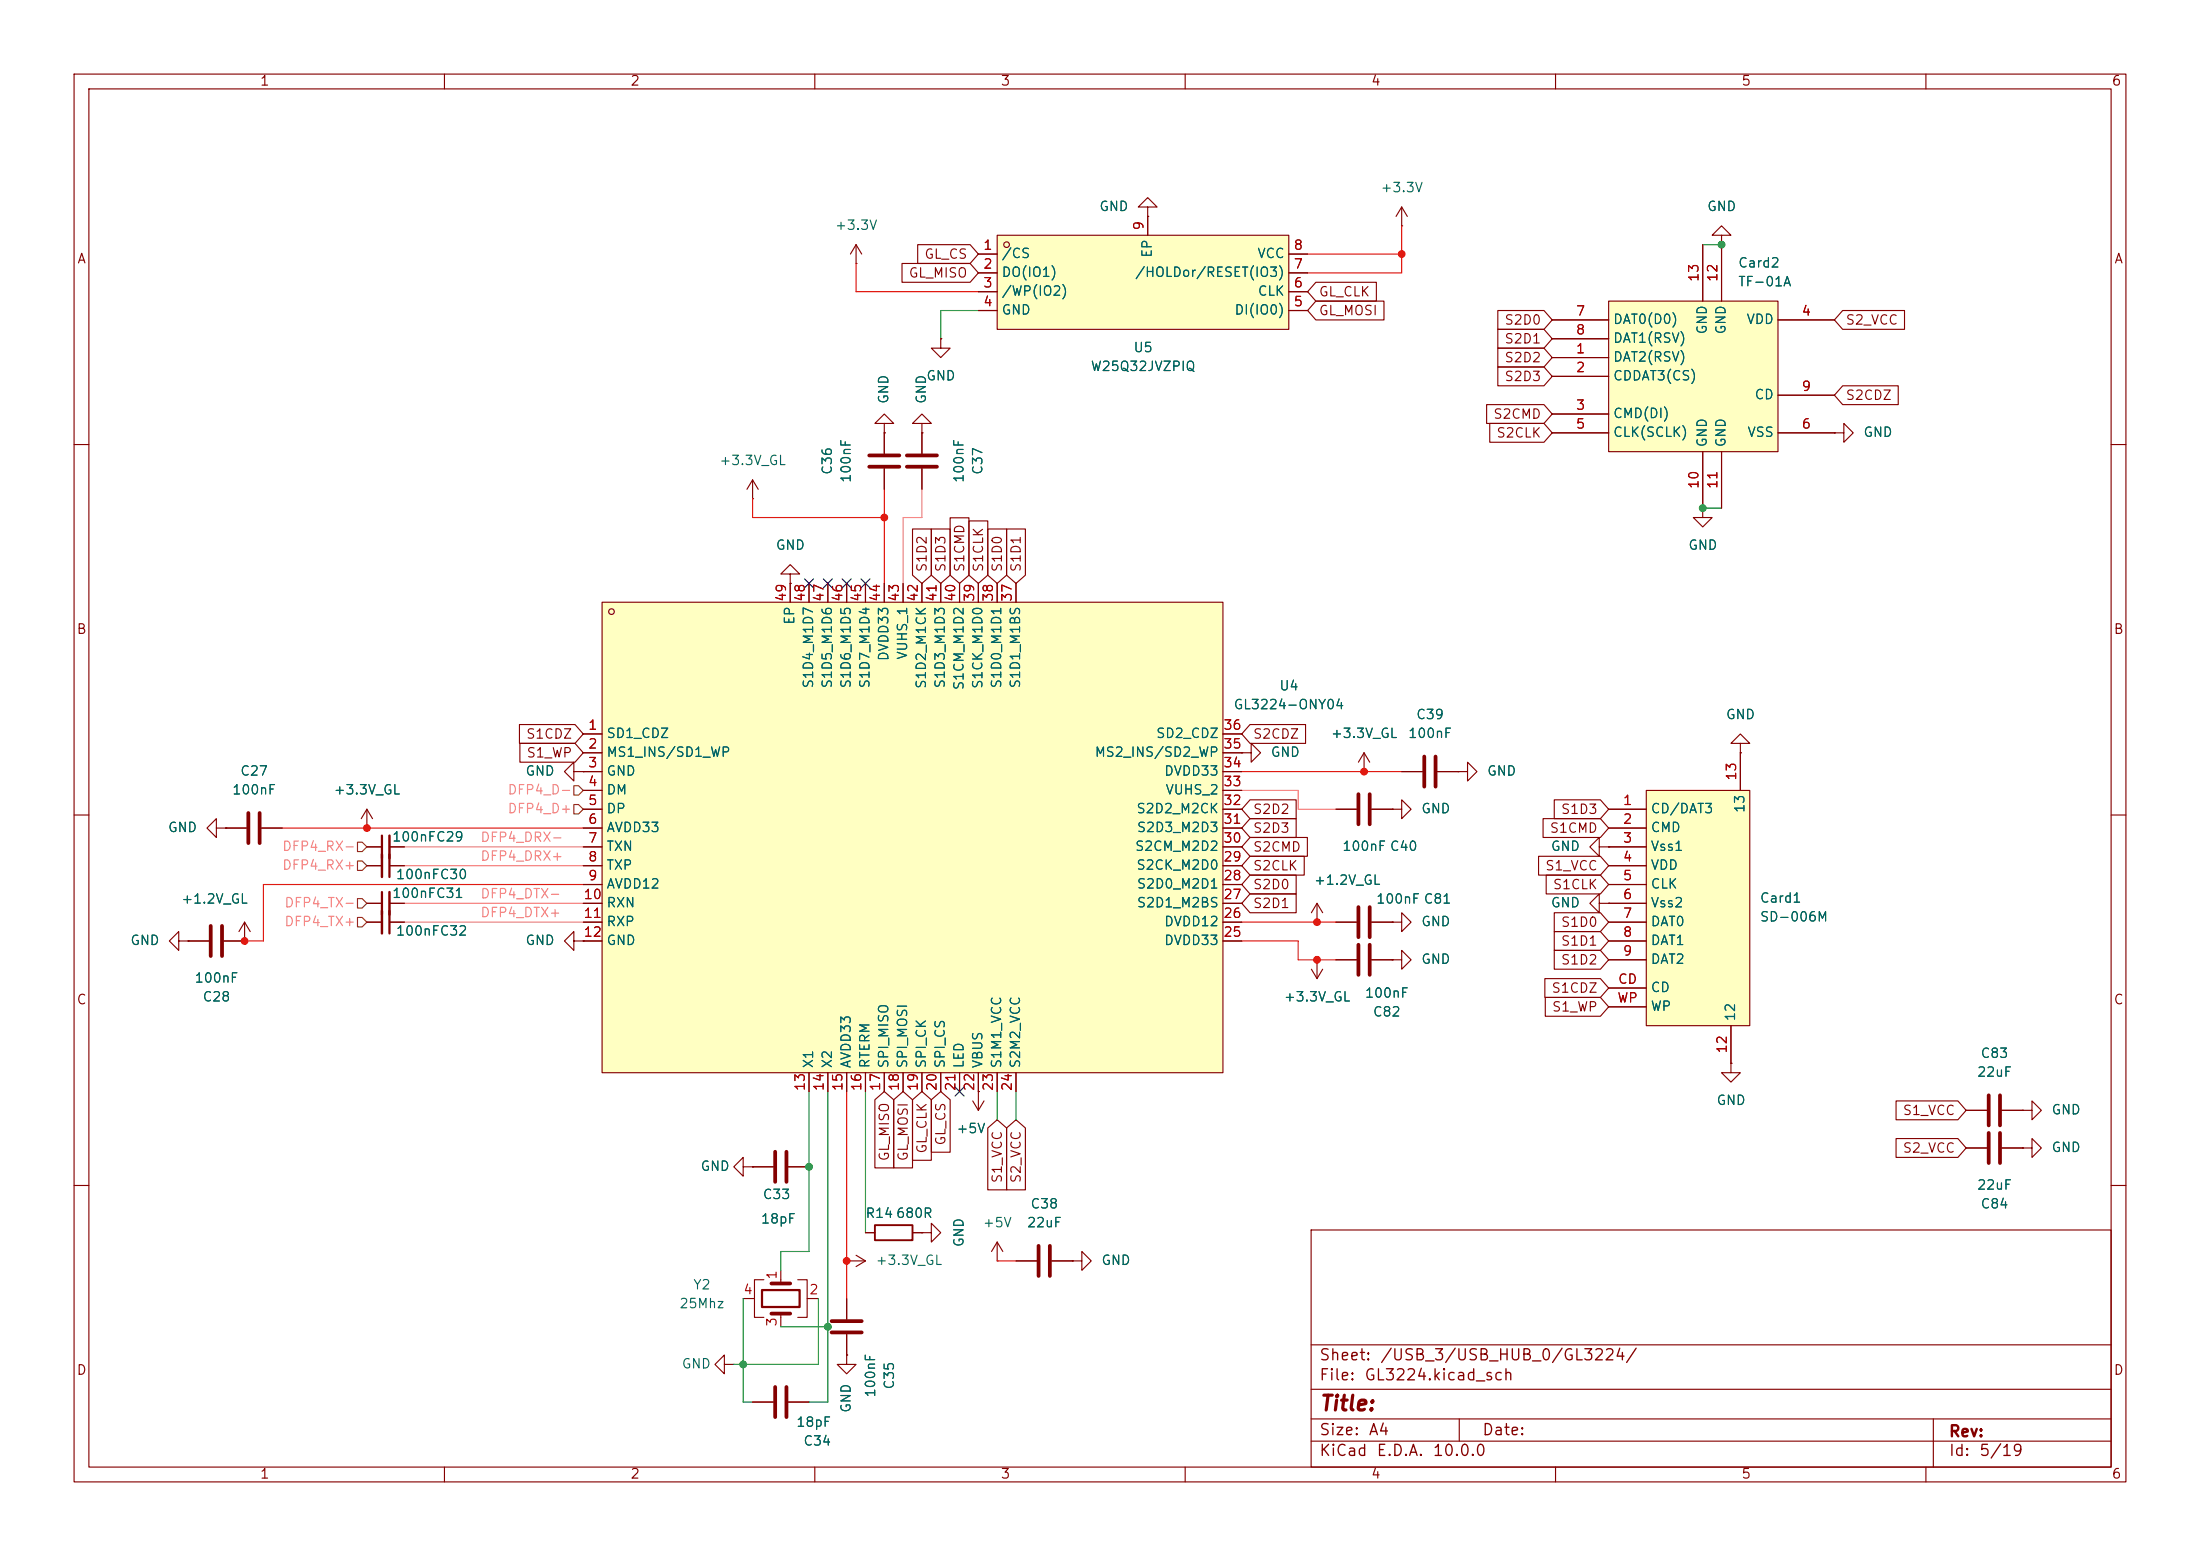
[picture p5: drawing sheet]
<svg xmlns="http://www.w3.org/2000/svg" width="297mm" height="210mm" viewBox="0 0 297 210" stroke-linecap="round" stroke-linejoin="round" font-family="sans-serif">
<g fill="none" stroke="#840000" stroke-width=".15">
<path d="M10 10h277v190h-277zM12 12h273v186h-273zM60 10v2M110 10v2M160 10v2M210 10v2M260 10v2M10 60h2M106.7 77.5h1.2l-1.2-1.3-1.3 1.3h1.3v1.2M106.7 78.7h.1M285 60h2M10 110h2"/>
<path d="M184.1 104.1h.1M184.1 101.6l-.7 1.3M184.1 101.6l.8 1.3M184.1 101.6v2.5M189.2 104.1h2.8M194.1 104.1h2.7M196.8 104.1h1.3v-1.2l1.3 1.2-1.3 1.3v-1.3M196.8 104.1h.1M285 110h2M33 127h.1M33 124.5l-.7 1.2M33 124.5l.8 1.2"/>
<path d="M33 124.5v2.5M10 160h2M114.3 170.2h.1M114.3 170.2h2.5M115.6 169.4l1.2 .8M116.8 166.4h1.3M116.8 170.2l-1.2 .7M123.2 166.4h1.3M124.5 166.4h1.2v-1.3l1.3 1.3-1.3 1.2v-1.2M124.5 166.4h.1M177 166h108v32h-108zM285 160h2"/>
<path d="M60 198v2M110 198v2M160 198v2M177 194.5h108M177 191.5h108M177 187.5h108M177 181.5h108M197 191.5v3M210 198v2M260 198v2M261 191.5v6.5"/>
</g>
<path d="M192.3 102.1v4.1M193.8 102.1v4.1" fill="none" stroke="#840000" stroke-width=".51"/>
<path d="M118.1 165.4h5.1v2h-5.1z" fill="none" stroke="#840000" stroke-width=".25"/>
<path d="M81.3 81.3h83.8v63.5h-83.8z" fill="#ffffc2"/>
<g fill="none" stroke="#840000" stroke-width=".15">
<path d="M124.5 58.4v2.8M106.7 78.7v2.6M109.2 78.7v2.6M111.8 78.7v2.6M114.3 78.7v2.6M116.8 78.7v2.6M119.4 78.7v2.6M121.9 78.7v2.6M124.5 63.2v2.8M124.5 78.7v2.6M127 78.7v2.6M129.5 78.7v2.6"/>
<path d="M132.1 78.7v2.6M134.6 78.7v2.6M137.2 78.7v2.6M78.7 99.1h2.6M81.3 81.3h83.8v63.5h-83.8zM165.1 99.1h2.5M29.2 111.8v-1.3l-1.3 1.3 1.3 1.2v-1.2h1.3M30.5 111.8h.1M30.5 111.8h2.8M35.3 111.8h2.8M78.7 101.6h2.6M78.7 104.1h2.6"/>
<path d="M78.7 106.7h2.6M78.7 109.2h2.6M78.7 111.8h2.6M78.7 114.3h2.6M78.7 116.8h2.6M78.7 119.4h2.6M165.1 101.6h2.5M165.1 104.1h2.5M165.1 106.7h2.5M165.1 109.2h2.5M165.1 111.8h2.5M165.1 114.3h2.5"/>
<path d="M165.1 116.8h2.5M165.1 119.4h2.5M215.9 114.3v-1.3l-1.3 1.3 1.3 1.3v-1.3h1.3M217.2 114.3h.1M78.7 121.9h2.6M78.7 124.5h2.6M78.7 127h2.6M165.1 121.9h2.5M165.1 124.5h2.5M165.1 127h2.5M177.8 124.5h.1M177.8 121.9l.8 1.3"/>
<path d="M177.8 121.9l-.8 1.3M177.8 121.9v2.6M109.2 144.8v2.5M111.8 144.8v2.5M114.3 144.8v2.5M116.8 144.8v2.5M119.4 144.8v2.5M121.9 144.8v2.5M124.5 144.8v2.5M127 144.8v2.5M129.5 144.8v2.5M131.3 148.6l.8 1.3"/>
<path d="M132.1 147.3h.1M132.1 144.8v5.1M132.8 148.6l-.7 1.3M134.6 144.8v2.5M137.2 144.8v2.5"/>
<circle cx="82.6" cy="82.6" r=".38"/>
</g>
<path d="M122.4 61.5h4.1M122.4 63h4.1M33.5 109.7v4.1M35.1 109.7v4.1" fill="none" stroke="#840000" stroke-width=".51"/>
<path d="M134.6 31.8h39.4v12.7h-39.4z" fill="#ffffc2"/>
<g fill="none" stroke="#840000" stroke-width=".15">
<path d="M132.1 34.3h2.5M132.1 36.8h2.5M132.1 39.4h2.5M134.6 31.8h39.4v12.7h-39.4zM154.9 27.9h-1.2l1.2-1.2 1.3 1.2h-1.3v1.3M154.9 29.2h.1M154.9 29.2v2.6M174 34.3h2.5M174 36.8h2.5M174 39.4h2.5M132.1 41.9h2.5M174 41.9h2.5"/>
<path d="M177 130.8l.8 1.3M177.8 129.5h.1M177.8 129.5v2.6M178.6 130.8l-.8 1.3M215.9 121.9v-1.2l-1.3 1.2 1.3 1.3v-1.3h1.3M217.2 121.9h.1"/>
<circle cx="135.9" cy="33" r=".38"/>
</g>
<path d="M222.2 106.7h14v31.7h-14z" fill="#ffffc2"/>
<g fill="none" stroke="#840000" stroke-width=".15">
<path d="M115.6 35.6h.1M115.6 33l-.8 1.3M115.6 33l.7 1.3M115.6 33v2.6M189.2 30.5h.1M189.2 27.9l-.7 1.3M189.2 27.9l.8 1.3M189.2 27.9v2.6M232.4 31.8h1.3l-1.3-1.3-1.3 1.3h1.3v1.2M232.4 33h.1M119.4 57.2h1.2l-1.2-1.3-1.3 1.3h1.3v1.2M119.4 58.4h.1"/>
<path d="M119.4 58.4v2.8M124.5 57.2h1.2l-1.2-1.3-1.3 1.3h1.3v1.2M124.5 58.4h.1M127 45.7v1.3h-1.3l1.3 1.3 1.3-1.3h-1.3M127 45.7h.1M247.6 58.4h1.3v-1.2l1.3 1.2-1.3 1.3v-1.3M247.6 58.4h.1M101.6 67.3h.1M101.6 64.8l-.8 1.2M101.6 64.8l.8 1.2M101.6 64.8v2.5M119.4 63.2v2.8"/>
<path d="M229.9 68.6v1.3h1.2l-1.2 1.2-1.3-1.2h1.3M229.9 68.6h.1M49.5 111.8h.1M49.5 114.3h2.1M49.5 116.8h2.1M49.5 109.2l-.7 1.3M49.5 109.2l.8 1.3M49.5 109.2v2.6M52.6 114.3h2M52.6 116.8h2M77.5 104.1v-1.2l-1.3 1.2 1.3 1.3v-1.3h1.2M78.7 104.1h.1"/>
<path d="M167.6 101.6h1.3v-1.3l1.3 1.3-1.3 1.3v-1.3M167.6 101.6h.1M180.3 109.2h2.8M185.2 109.2h2.8M188 109.2h1.2v-1.2l1.3 1.2-1.3 1.3v-1.3M188 109.2h.1M217.2 109.2h5M217.2 111.8h5M217.2 114.3h5M217.2 116.8h5M217.2 119.4h5M222.2 106.7h14v31.7h-14z"/>
<path d="M234.9 100.3h1.3l-1.3-1.2-1.2 1.2h1.2v1.3M234.9 101.6h.1M234.9 101.6v5.1M24.1 127v-1.3l-1.2 1.3 1.2 1.3v-1.3h1.3M25.4 127h.1M25.4 127h2.8M30.2 127h2.8M49.5 121.9h2.1M49.5 124.5h2.1M52.6 121.9h2M52.6 124.5h2M77.5 127v-1.3l-1.3 1.3 1.3 1.3v-1.3h1.2"/>
<path d="M78.7 127h.1M180.3 124.5h2.8M180.3 129.5h2.8M185.2 124.5h2.8M185.2 129.5h2.8M188 129.5h1.2v-1.2l1.3 1.2-1.3 1.3v-1.3M188 129.5h.1M188 124.5h1.2v-1.3l1.3 1.3-1.3 1.2v-1.2M188 124.5h.1M217.2 121.9h5M217.2 124.5h5M217.2 127h5"/>
<path d="M217.2 129.5h5M217.2 133.4h5M217.2 135.9h5M233.7 138.4v5.1M100.3 157.5v-1.3l-1.2 1.3 1.2 1.3v-1.3h1.3M101.6 157.5h.1M101.6 157.5h2.8M106.4 157.5h2.8M233.7 143.5v1.3h1.2l-1.2 1.3-1.3-1.3h1.3M233.7 143.5h.1M265.4 149.9h2.8M265.4 154.9h2.8"/>
<path d="M270.3 149.9h2.7M270.3 154.9h2.7M273 149.9h1.3v-1.3l1.3 1.3-1.3 1.2v-1.2M273 149.9h.1M273 154.9h1.3v-1.2l1.3 1.2-1.3 1.3v-1.3M273 154.9h.1M100.3 175.3h1.6M103.1 172.7h-1.2v5.1h1.2M105.4 171.5v1.7M105.4 177.3v1.8M107.7 172.7h1.3v5.1h-1.3M109 175.3h1.5"/>
<path d="M114.3 175.3v2.8M134.6 170.2h.1M134.6 167.6l-.7 1.3M134.6 167.6l.8 1.3M134.6 167.6v2.6M137.2 170.2h2.8M142 170.2h2.8M144.8 170.2h1.2v-1.3l1.3 1.3-1.3 1.3v-1.3M144.8 170.2h.1M97.8 184.2v-1.3l-1.3 1.3 1.3 1.2v-1.2h1.3M99.1 184.2h.1M101.6 189.2h2.8"/>
<path d="M106.4 189.2h2.8M114.3 182.9v1.3h1.3l-1.3 1.2-1.3-1.2h1.3M114.3 182.9h.1M114.3 180.1v2.8"/>
</g>
<g fill="none" stroke="#840000" stroke-width=".51">
<path d="M117.3 63h4.1M117.3 61.5h4.1M183.4 107.2v4.1M184.9 107.2v4.1M28.4 125v4M30 125v4M183.4 122.4v4.1M183.4 127.5v4.1M184.9 122.4v4.1M184.9 127.5v4.1M104.6 155.4v4.1M106.2 155.4v4.1"/>
<path d="M268.5 147.8v4.1M268.5 152.9v4.1M270 147.8v4.1M270 152.9v4.1M104.1 173.2h2.6M104.1 177.3h2.6M112.3 178.3h4M112.3 179.8h4M140.2 168.1v4.1M141.7 168.1v4.1M104.6 187.2v4.1M106.2 187.2v4.1"/>
</g>
<path d="M51.6 112.8v3M52.6 115.3v3.1M51.6 120.4v3M52.6 122.9v3.1M102.9 174.1h5v2.3h-5z" fill="none" stroke="#840000" stroke-width=".3"/>
<path d="M51.6 115.3v3.1M52.6 112.8v3M51.6 122.9v3.1M52.6 120.4v3" fill="none" stroke="#840000" stroke-width=".33"/>
<path d="M217.2 40.6h22.8v20.4h-22.8z" fill="#ffffc2"/>
<g fill="none" stroke="#840000" stroke-width=".15">
<path d="M121.8 35.6h9.2l1.1 1.2-1.1 1.3h-9.2zM123.9 33h7.1l1.1 1.3-1.1 1.3h-7.1zM132.1 34.3h2.5M132.1 36.8h2.5M132.1 39.4h2.5M154.9 29.2h.1M154.9 29.2v2.6M174 34.3h2.5M174 36.8h2.5M174 39.4h2.5M177.6 38.1h8.2v2.5h-8.2l-1.1-1.2zM229.9 33v7.6"/>
<path d="M232.4 33h.1M232.4 33v7.6M119.4 58.4h.1M119.4 58.4v2.8M124.5 58.4h.1M124.5 58.4v2.8M127 45.7h.1M132.1 41.9h2.5M174 41.9h2.5M177.6 40.6h9.2v2.6h-9.2l-1.1-1.3zM200.7 54.6h7.7l1.1 1.3-1.1 1.3h-7.7zM201.1 57.1h7.3l1.1 1.3-1.1 1.3h-7.3z"/>
<path d="M202.2 44.4h6.2l1.1 1.3-1.1 1.3h-6.2zM202.2 47h6.2l1.1 1.3-1.1 1.2h-6.2zM202.2 41.9h6.2l1.1 1.3-1.1 1.3h-6.2zM202.2 49.5h6.2l1.1 1.3-1.1 1.3h-6.2zM209.5 48.3h7.7M209.5 50.8h7.7M209.5 55.9h7.7M209.5 43.2h7.7M209.5 58.4h7.7M209.5 45.7h7.7M217.2 40.6h22.8v20.4h-22.8zM240 43.2h7.6"/>
<path d="M240 58.4h7.6M240 53.3h7.6M247.6 58.4h.1M248.8 52.1h7.5v2.5h-7.5l-1.2-1.3zM248.8 41.9h8.3v2.6h-8.3l-1.2-1.3zM106.7 78.7h.1M106.7 78.7v2.6M109.2 78.7v2.6M111.8 78.7v2.6M114.3 78.7v2.6M116.8 78.7v2.6M119.4 63.2v2.8"/>
<path d="M119.4 78.7v2.6M121.9 78.7v2.6M123.2 71.4h2.5v6.2l-1.2 1.1-1.3-1.1zM124.5 63.2v2.8M124.5 78.7v2.6M125.7 71.4h2.6v6.2l-1.3 1.1-1.3-1.1zM127 78.7v2.6M128.3 69.9h2.5v7.7l-1.3 1.1-1.2-1.1zM129.5 78.7v2.6M130.8 70.3h2.6v7.3l-1.3 1.1-1.3-1.1zM132.1 78.7v2.6M133.3 71.4h2.6v6.2l-1.3 1.1-1.3-1.1z"/>
<path d="M134.6 78.7v2.6M135.9 71.4h2.5v6.2l-1.2 1.1-1.3-1.1zM137.2 78.7v2.6M229.9 68.6h.1M229.9 61v7.6M232.4 61v7.6M70.1 97.8h7.5l1.1 1.3-1.1 1.2h-7.5zM78.7 99.1h2.6M165.1 99.1h2.5M168.8 97.8h7.5v2.5h-7.5l-1.2-1.2zM30.5 111.8h.1M30.5 111.8h2.8"/>
<path d="M35.3 111.8h2.8M49.5 111.8h.1M49.5 114.3h2.1M49.5 116.8h2.1M52.6 114.3h2M52.6 116.8h2M70.2 100.3h7.4l1.1 1.3-1.1 1.3h-7.4zM78.7 104.1h.1M78.7 111.8h2.6M78.7 114.3h2.6M78.7 116.8h2.6M78.7 104.1h2.6"/>
<path d="M78.7 101.6h2.6M78.7 106.7h2.6M78.7 109.2h2.6M78.7 119.4h2.6M165.1 111.8h2.5M165.1 114.3h2.5M165.1 116.8h2.5M165.1 104.1h2.5M165.1 101.6h2.5M165.1 106.7h2.5M165.1 109.2h2.5M165.1 119.4h2.5"/>
<path d="M167.6 101.6h.1M168.8 107.9h6.2v2.6h-6.2l-1.2-1.3zM168.8 113h7.7v2.6h-7.7l-1.2-1.3zM168.8 118.1h6.2v2.6h-6.2l-1.2-1.3zM168.8 115.6h7.3v2.5h-7.3l-1.2-1.3zM168.8 110.5h6.2v2.5h-6.2l-1.2-1.2zM180.3 109.2h2.8M184.1 104.1h.1M185.2 109.2h2.8M188 109.2h.1M189.2 104.1h2.8M194.1 104.1h2.7"/>
<path d="M196.8 104.1h.1M207.7 115.6h8.4l1.1 1.2-1.1 1.3h-8.4zM208.3 110.5h7.8l1.1 1.3-1.1 1.2h-7.8zM208.7 118.1h7.4l1.1 1.3-1.1 1.3h-7.4zM209.8 107.9h6.3l1.1 1.3-1.1 1.3h-6.3zM217.2 114.3h.1M217.2 111.8h5M217.2 114.3h5M217.2 116.8h5M217.2 109.2h5M217.2 119.4h5M234.9 101.6h.1"/>
<path d="M234.9 101.6v5.1M25.4 127h.1M25.4 127h2.8M30.2 127h2.8M33 127h.1M49.5 121.9h2.1M49.5 124.5h2.1M52.6 121.9h2M52.6 124.5h2M78.7 127h.1M78.7 127h2.6M78.7 121.9h2.6"/>
<path d="M78.7 124.5h2.6M165.1 127h2.5M165.1 121.9h2.5M165.1 124.5h2.5M168.8 120.6h6.2v2.6h-6.2l-1.2-1.3zM177.8 124.5h.1M177.8 129.5h.1M180.3 124.5h2.8M180.3 129.5h2.8M185.2 124.5h2.8M185.2 129.5h2.8M188 129.5h.1"/>
<path d="M188 124.5h.1M208.6 132.1h7.5l1.1 1.3-1.1 1.2h-7.5zM208.6 134.6h7.5l1.1 1.3-1.1 1.3h-7.5zM209.8 128.3h6.3l1.1 1.2-1.1 1.3h-6.3zM209.8 123.2h6.3l1.1 1.3-1.1 1.2h-6.3zM209.8 125.7h6.3l1.1 1.3-1.1 1.3h-6.3zM217.2 121.9h.1M217.2 127h5M217.2 121.9h5M217.2 124.5h5M217.2 129.5h5M217.2 133.4h5"/>
<path d="M217.2 135.9h5M233.7 138.4v5.1M101.6 157.5h.1M101.6 157.5h2.8M106.4 157.5h2.8M109.2 144.8v2.5M111.8 144.8v2.5M114.3 144.8v2.5M116.8 144.8v2.5M118.1 148.4l1.3-1.1 1.3 1.1v9.2h-2.6zM119.4 144.8v2.5M120.6 148.4l1.3-1.1 1.3 1.1v9.2h-2.6z"/>
<path d="M121.9 144.8v2.5M123.2 148.4l1.3-1.1 1.2 1.1v8.2h-2.5zM124.5 144.8v2.5M125.7 148.4l1.3-1.1 1.3 1.1v7.1h-2.6zM127 144.8v2.5M129.5 144.8v2.5M132.1 147.3h.1M132.1 144.8v2.5M133.3 152.2l1.3-1.1 1.3 1.1v8.4h-2.6zM134.6 144.8v2.5M135.9 152.2l1.3-1.1 1.2 1.1v8.4h-2.5zM137.2 144.8v2.5"/>
<path d="M233.7 143.5h.1M256 148.6h8.3l1.1 1.3-1.1 1.2h-8.3zM256 153.7h8.3l1.1 1.2-1.1 1.3h-8.3zM265.4 149.9h2.8M265.4 154.9h2.8M270.3 149.9h2.7M270.3 154.9h2.7M273 149.9h.1M273 154.9h.1M114.3 175.3v2.8M116.8 166.4h1.3M123.2 166.4h1.3"/>
<path d="M124.5 166.4h.1M137.2 170.2h2.8M142 170.2h2.8M144.8 170.2h.1M101.6 189.2h2.8M106.4 189.2h2.8M114.3 182.9h.1M114.3 180.1v2.8"/>
</g>
<path d="M48.3 113.7h.6l.6 .6-.6 .6h-.6zM48.3 116.2h.6l.6 .6-.6 .7h-.6zM77.5 106h.6l.6 .7-.6 .6h-.6zM77.5 108.6h.6l.6 .6-.6 .7h-.6zM48.3 123.8h.6l.6 .7-.6 .6h-.6zM48.3 121.3h.6l.6 .6-.6 .7h-.6z" fill="none" stroke="#725600" stroke-width=".15"/>
<path d="M115.6 35.6v3.8h16.5M176.5 34.3h12.7M189.2 30.5v6.3h-12.7M101.6 67.3v2.6h17.8M119.4 66v12.7M38.1 111.8h40.6M78.7 119.4h-43.1v7.6h-2.6M167.6 104.1h21.6M167.6 124.5h12.7M167.6 127h7.7v2.5h5M114.3 147.3v28M134.6 170.2h2.6" fill="none" stroke="#ff0f00" stroke-width=".15"/>
<path d="M124.5 66v3.9h-2.6v8.8M54.6 114.3h24.1M54.6 116.8h24.1M167.6 106.7h7.7v2.5h5M54.6 121.9h24.1M54.6 124.5h24.1" fill="none" stroke="#ff7879" stroke-width=".15"/>
<path d="M229.9 33h2.5M132.1 41.9h-5.1v3.8M229.9 68.6h2.5M109.2 147.3v21.6h-3.8v2.6M111.8 147.3v41.9h-2.6M116.8 147.3v19.1M134.6 147.3v3.8M137.2 147.3v3.8M100.3 175.3v13.9h1.3M105.4 179.1h6.4M110.5 175.3v8.9h-11.4" fill="none" stroke="#009600" stroke-width=".15"/>
<path d="M108.6 78.1l1.2 1.2M109.8 78.1l-1.2 1.2M111.2 78.1l1.2 1.2M112.4 78.1l-1.2 1.2M113.7 78.1l1.2 1.2M114.9 78.1l-1.2 1.2M116.2 78.1l1.2 1.2M117.4 78.1l-1.2 1.2M128.9 146.7l1.2 1.2M130.1 146.7l-1.2 1.2" fill="none" stroke="#000084" stroke-width=".15"/>
<g fill="#ff0f00" stroke="#ff0f00" stroke-width=".14">
<circle cx="119.4" cy="69.9" r=".46"/>
<circle cx="114.3" cy="170.2" r=".46"/>
<circle cx="49.5" cy="111.8" r=".46"/>
<circle cx="33" cy="127" r=".46"/>
<circle cx="189.2" cy="34.3" r=".46"/>
<circle cx="184.1" cy="104.1" r=".46"/>
<circle cx="177.8" cy="124.5" r=".46"/>
<circle cx="177.8" cy="129.5" r=".46"/>
</g>
<g fill="#009600" stroke="#009600" stroke-width=".14">
<circle cx="111.8" cy="179.1" r=".46"/>
<circle cx="100.3" cy="184.2" r=".46"/>
<circle cx="109.2" cy="157.5" r=".46"/>
<circle cx="229.9" cy="68.6" r=".46"/>
<circle cx="232.4" cy="33" r=".46"/>
</g>
<text font-size="2" fill="#840000" x="178" y="190.9">Title:</text>
<g font-size="1.5" fill="#840000">
<text x="178" y="184">Sheet:</text>
<text x="186.2" y="184">/USB_3/USB_HUB_0/GL3224/</text>
<text x="178" y="186.7">File:</text>
<text x="184.1" y="186.7">GL3224.kicad_sch</text>
<text x="178" y="196.9">KiCad</text>
<text x="178" y="194.1">Size:</text>
<text x="184.7" y="194.1">A4</text>
<text x="185.7" y="196.9">E.D.A.</text>
<text x="193.3" y="196.9">10.0.0</text>
<text x="200" y="194.1">Date:</text>
<text x="263" y="194.3">Rev:</text>
<text x="263" y="196.9">Id:</text>
<text x="267.1" y="196.9">5/19</text>
</g>
<g font-size="1.3" fill="#840000">
<text x="35" y="11.9">1</text>
<text x="85" y="11.9">2</text>
<text x="135" y="11.9">3</text>
<text x="185" y="11.9">4</text>
<text x="235" y="11.9">5</text>
<text x="285" y="11.9">6</text>
<text x="10.3" y="35.9">A</text>
<text x="124.7" y="35.2">GL_CS</text>
<text x="285.3" y="35.9">A</text>
<text x="122.6" y="37.8">GL_MISO</text>
<text x="178" y="40.3">GL_CLK</text>
<text x="178" y="42.9">GL_MOSI</text>
<text x="203" y="46.7">S2D1</text>
<text x="203" y="44.1">S2D0</text>
<text x="249.1" y="44.1">S2_VCC</text>
<text x="203" y="49.2">S2D2</text>
<text x="203" y="51.8">S2D3</text>
<text x="201.5" y="56.8">S2CMD</text>
<text x="201.9" y="59.4">S2CLK</text>
<text x="249.1" y="54.3">S2CDZ</text>
<text x="125.4" y="77.3" transform="rotate(-90 125.4 77.3)">S1D2</text>
<text x="128" y="77.3" transform="rotate(-90 128 77.3)">S1D3</text>
<text x="130.5" y="77.3" transform="rotate(-90 130.5 77.3)">S1CMD</text>
<text x="133" y="77.3" transform="rotate(-90 133 77.3)">S1CLK</text>
<text x="135.6" y="77.3" transform="rotate(-90 135.6 77.3)">S1D0</text>
<text x="138.1" y="77.3" transform="rotate(-90 138.1 77.3)">S1D1</text>
<text x="10.3" y="85.9">B</text>
<text x="285.3" y="85.9">B</text>
<text x="70.9" y="100">S1CDZ</text>
<text x="169.1" y="100">S2CDZ</text>
<text x="71" y="102.6">S1_WP</text>
<text x="169.1" y="110.2">S2D2</text>
<text x="169.1" y="112.7">S2D3</text>
<text x="209.1" y="112.7">S1CMD</text>
<text x="210.6" y="110.2">S1D3</text>
<text x="169.1" y="115.3">S2CMD</text>
<text x="169.1" y="117.8">S2CLK</text>
<text x="208.5" y="117.8">S1_VCC</text>
<text x="169.1" y="122.9">S2D1</text>
<text x="169.1" y="120.3">S2D0</text>
<text x="209.6" y="120.3">S1CLK</text>
<text x="210.6" y="125.4">S1D0</text>
<text x="210.6" y="130.5">S1D2</text>
<text x="210.6" y="128">S1D1</text>
<text x="10.3" y="135.9">C</text>
<text x="209.4" y="134.3">S1CDZ</text>
<text x="209.4" y="136.8">S1_WP</text>
<text x="285.3" y="135.9">C</text>
<text x="125.4" y="155.8" transform="rotate(-90 125.4 155.8)">GL_CLK</text>
<text x="128" y="154.7" transform="rotate(-90 128 154.7)">GL_CS</text>
<text x="256.8" y="150.8">S1_VCC</text>
<text x="256.8" y="155.9">S2_VCC</text>
<text x="120.3" y="156.8" transform="rotate(-90 120.3 156.8)">GL_MISO</text>
<text x="122.9" y="156.8" transform="rotate(-90 122.9 156.8)">GL_MOSI</text>
<text x="135.6" y="159.8" transform="rotate(-90 135.6 159.8)">S1_VCC</text>
<text x="138.1" y="159.8" transform="rotate(-90 138.1 159.8)">S2_VCC</text>
<text x="10.3" y="185.9">D</text>
<text x="285.3" y="185.9">D</text>
<text x="35" y="199.9">1</text>
<text x="85" y="199.9">2</text>
<text x="135" y="199.9">3</text>
<text x="185" y="199.9">4</text>
<text x="235" y="199.9">5</text>
<text x="285" y="199.9">6</text>
</g>
<g font-size="1.3" fill="#006464">
<text x="148.3" y="28.8">GND</text>
<text x="186.3" y="26.3">+3.3V</text>
<text x="230.4" y="28.8">GND</text>
<text x="112.6" y="31.3">+3.3V</text>
<text x="135.1" y="35.2">/CS</text>
<text x="155.8" y="34.9" transform="rotate(-90 155.8 34.9)">EP</text>
<text x="169.7" y="35.2">VCC</text>
<text x="135.1" y="37.7">DO(IO1)</text>
<text x="135.1" y="40.2">/WP(IO2)</text>
<text x="153.1" y="37.7">/HOLDor/RESET(IO3)</text>
<text x="169.7" y="40.2">CLK</text>
<text x="234.6" y="36.4">Card2</text>
<text x="234.6" y="39">TF-01A</text>
<text x="135.1" y="42.8">GND</text>
<text x="152.9" y="47.9">U5</text>
<text x="166.6" y="42.8">DI(IO0)</text>
<text x="217.7" y="44">DAT0(D0)</text>
<text x="217.7" y="46.6">DAT1(RSV)</text>
<text x="230.7" y="45.2" transform="rotate(-90 230.7 45.2)">GND</text>
<text x="233.3" y="45.2" transform="rotate(-90 233.3 45.2)">GND</text>
<text x="235.7" y="44">VDD</text>
<text x="125" y="51.7">GND</text>
<text x="147.2" y="50.4">W25Q32JVZPIQ</text>
<text x="217.7" y="49.1">DAT2(RSV)</text>
<text x="217.7" y="51.7">CDDAT3(CS)</text>
<text x="120.2" y="54.6" transform="rotate(-90 120.2 54.6)">GND</text>
<text x="125.3" y="54.6" transform="rotate(-90 125.3 54.6)">GND</text>
<text x="217.7" y="56.7">CMD(DI)</text>
<text x="217.7" y="59.3">CLK(SCLK)</text>
<text x="235.8" y="59.3">VSS</text>
<text x="236.8" y="54.2">CD</text>
<text x="251.5" y="59.3">GND</text>
<text x="97" y="63.1">+3.3V_GL</text>
<text x="112.6" y="64.2" transform="rotate(-90 112.6 64.2)">C36</text>
<text x="115.2" y="65.3" transform="rotate(-90 115.2 65.3)">100nF</text>
<text x="130.4" y="65.3" transform="rotate(-90 130.4 65.3)">100nF</text>
<text x="132.9" y="64.2" transform="rotate(-90 132.9 64.2)">C37</text>
<text x="230.7" y="60.5" transform="rotate(-90 230.7 60.5)">GND</text>
<text x="233.3" y="60.5" transform="rotate(-90 233.3 60.5)">GND</text>
<text x="104.6" y="74.5">GND</text>
<text x="227.8" y="74.5">GND</text>
<text x="107.5" y="84.4" transform="rotate(-90 107.5 84.4)">EP</text>
<text x="120.2" y="89.3" transform="rotate(-90 120.2 89.3)">DVDD33</text>
<text x="122.8" y="89.1" transform="rotate(-90 122.8 89.1)">VUHS_1</text>
<text x="110.1" y="93" transform="rotate(-90 110.1 93)">S1D4_M1D7</text>
<text x="112.6" y="93" transform="rotate(-90 112.6 93)">S1D5_M1D6</text>
<text x="115.2" y="93" transform="rotate(-90 115.2 93)">S1D6_M1D5</text>
<text x="117.7" y="93" transform="rotate(-90 117.7 93)">S1D7_M1D4</text>
<text x="125.3" y="93.1" transform="rotate(-90 125.3 93.1)">S1D2_M1CK</text>
<text x="127.9" y="93" transform="rotate(-90 127.9 93)">S1D3_M1D3</text>
<text x="130.4" y="93.2" transform="rotate(-90 130.4 93.2)">S1CM_M1D2</text>
<text x="132.9" y="93.1" transform="rotate(-90 132.9 93.1)">S1CK_M1D0</text>
<text x="135.5" y="93" transform="rotate(-90 135.5 93)">S1D0_M1D1</text>
<text x="138" y="93" transform="rotate(-90 138 93)">S1D1_M1BS</text>
<text x="172.6" y="93.5">U4</text>
<text x="81.8" y="99.9">SD1_CDZ</text>
<text x="156" y="99.9">SD2_CDZ</text>
<text x="166.4" y="96">GL3224-ONY04</text>
<text x="179.6" y="99.9">+3.3V_GL</text>
<text x="190" y="99.9">100nF</text>
<text x="191.1" y="97.4">C39</text>
<text x="232.9" y="97.4">GND</text>
<text x="31.3" y="107.5">100nF</text>
<text x="32.3" y="105">C27</text>
<text x="45" y="107.5">+3.3V_GL</text>
<text x="70.8" y="105">GND</text>
<text x="81.8" y="102.5">MS1_INS/SD1_WP</text>
<text x="81.8" y="105">GND</text>
<text x="81.8" y="107.5">DM</text>
<text x="147.7" y="102.5">MS2_INS/SD2_WP</text>
<text x="157.1" y="105">DVDD33</text>
<text x="157.3" y="107.5">VUHS_2</text>
<text x="171.5" y="102.5">GND</text>
<text x="200.7" y="105">GND</text>
<text x="22.6" y="112.6">GND</text>
<text x="52.8" y="113.9">100nFC29</text>
<text x="81.8" y="110.1">DP</text>
<text x="81.8" y="112.6">AVDD33</text>
<text x="153.3" y="110.1">S2D2_M2CK</text>
<text x="153.4" y="112.6">S2D3_M2D3</text>
<text x="191.8" y="110.1">GND</text>
<text x="222.8" y="110.1">CD/DAT3</text>
<text x="222.8" y="112.6">CMD</text>
<text x="235.8" y="109.8" transform="rotate(-90 235.8 109.8)">13</text>
<text x="53.4" y="119">100nFC30</text>
<text x="81.8" y="115.2">TXN</text>
<text x="81.8" y="117.7">TXP</text>
<text x="153.1" y="115.2">S2CM_M2D2</text>
<text x="153.3" y="117.7">S2CK_M2D0</text>
<text x="177.3" y="119.7">+1.2V_GL</text>
<text x="181.1" y="115.2">100nF C40</text>
<text x="209.3" y="115.2">GND</text>
<text x="222.8" y="115.2">Vss1</text>
<text x="222.8" y="117.7">VDD</text>
<text x="24.4" y="122.3">+1.2V_GL</text>
<text x="52.8" y="121.5">100nFC31</text>
<text x="81.8" y="120.2">AVDD12</text>
<text x="81.8" y="122.8">RXN</text>
<text x="81.8" y="125.3">RXP</text>
<text x="153.4" y="122.8">S2D1_M2BS</text>
<text x="153.4" y="120.2">S2D0_M2D1</text>
<text x="157.1" y="125.3">DVDD12</text>
<text x="185.7" y="122.3">100nF C81</text>
<text x="191.8" y="125.3">GND</text>
<text x="209.3" y="122.8">GND</text>
<text x="222.8" y="120.2">CLK</text>
<text x="222.8" y="122.8">Vss2</text>
<text x="222.8" y="125.3">DAT0</text>
<text x="237.5" y="122.1">Card1</text>
<text x="237.5" y="124.7">SD-006M</text>
<text x="17.5" y="127.9">GND</text>
<text x="53.4" y="126.6">100nFC32</text>
<text x="70.8" y="127.9">GND</text>
<text x="81.8" y="127.9">GND</text>
<text x="157.1" y="127.9">DVDD33</text>
<text x="191.8" y="130.4">GND</text>
<text x="222.8" y="127.9">DAT1</text>
<text x="222.8" y="130.4">DAT2</text>
<text x="26.2" y="132.9">100nF</text>
<text x="27.3" y="135.5">C28</text>
<text x="173.2" y="135.5">+3.3V_GL</text>
<text x="184.2" y="135">100nF</text>
<text x="185.3" y="137.5">C82</text>
<text x="222.8" y="134.2">CD</text>
<text x="222.8" y="136.8">WP</text>
<text x="234.5" y="137.9" transform="rotate(-90 234.5 137.9)">12</text>
<text x="267.3" y="143.1">C83</text>
<text x="110.1" y="144.3" transform="rotate(-90 110.1 144.3)">X1</text>
<text x="112.6" y="144.3" transform="rotate(-90 112.6 144.3)">X2</text>
<text x="115.2" y="144.3" transform="rotate(-90 115.2 144.3)">AVDD33</text>
<text x="117.7" y="144.3" transform="rotate(-90 117.7 144.3)">RTERM</text>
<text x="120.2" y="144.3" transform="rotate(-90 120.2 144.3)">SPI_MISO</text>
<text x="122.8" y="144.3" transform="rotate(-90 122.8 144.3)">SPI_MOSI</text>
<text x="125.3" y="144.3" transform="rotate(-90 125.3 144.3)">SPI_CK</text>
<text x="127.9" y="144.3" transform="rotate(-90 127.9 144.3)">SPI_CS</text>
<text x="130.4" y="144.3" transform="rotate(-90 130.4 144.3)">LED</text>
<text x="132.9" y="144.3" transform="rotate(-90 132.9 144.3)">VBUS</text>
<text x="135.5" y="144.3" transform="rotate(-90 135.5 144.3)">S1M1_VCC</text>
<text x="138" y="144.3" transform="rotate(-90 138 144.3)">S2M2_VCC</text>
<text x="231.6" y="149.5">GND</text>
<text x="266.8" y="145.6">22uF</text>
<text x="129" y="153.3">+5V</text>
<text x="276.9" y="150.7">GND</text>
<text x="276.9" y="155.8">GND</text>
<text x="94.5" y="158.3">GND</text>
<text x="266.8" y="160.9">22uF</text>
<text x="102.6" y="165.5">18pF</text>
<text x="102.9" y="162.2">C33</text>
<text x="116.7" y="164.7">R14</text>
<text x="120.9" y="164.7">680R</text>
<text x="132.6" y="166">+5V</text>
<text x="138.5" y="166">22uF</text>
<text x="139" y="163.4">C38</text>
<text x="267.3" y="163.4">C84</text>
<text x="118.1" y="171">+3.3V_GL</text>
<text x="130.4" y="168.4" transform="rotate(-90 130.4 168.4)">GND</text>
<text x="148.6" y="171">GND</text>
<text x="91.6" y="176.9">25Mhz</text>
<text x="93.5" y="174.3">Y2</text>
<text x="91.9" y="185">GND</text>
<text x="115.2" y="190.8" transform="rotate(-90 115.2 190.8)">GND</text>
<text x="118.5" y="188.7" transform="rotate(-90 118.5 188.7)">100nF</text>
<text x="121" y="187.6" transform="rotate(-90 121 187.6)">C35</text>
<text x="107.4" y="192.9">18pF</text>
<text x="108.4" y="195.4">C34</text>
</g>
<g font-size="1.3" fill="#a90000">
<text x="132.6" y="34">1</text>
<text x="154.7" y="31.2" transform="rotate(-90 154.7 31.2)">9</text>
<text x="174.6" y="34">8</text>
<text x="132.6" y="36.6">2</text>
<text x="132.6" y="39.1">3</text>
<text x="132.6" y="41.7">4</text>
<text x="174.6" y="41.7">5</text>
<text x="174.6" y="39.1">6</text>
<text x="174.6" y="36.6">7</text>
<text x="229.6" y="38.1" transform="rotate(-90 229.6 38.1)">13</text>
<text x="232.2" y="38.1" transform="rotate(-90 232.2 38.1)">12</text>
<text x="212.7" y="42.9">7</text>
<text x="212.7" y="45.5">8</text>
<text x="243.1" y="42.9">4</text>
<text x="212.7" y="48">1</text>
<text x="212.7" y="50.5">2</text>
<text x="243.1" y="53.1">9</text>
<text x="212.7" y="55.6">3</text>
<text x="212.7" y="58.2">5</text>
<text x="243.1" y="58.2">6</text>
<text x="229.6" y="66.1" transform="rotate(-90 229.6 66.1)">10</text>
<text x="232.2" y="66.1" transform="rotate(-90 232.2 66.1)">11</text>
<text x="106.4" y="81.3" transform="rotate(-90 106.4 81.3)">49</text>
<text x="109" y="81.3" transform="rotate(-90 109 81.3)">48</text>
<text x="111.5" y="81.3" transform="rotate(-90 111.5 81.3)">47</text>
<text x="114" y="81.3" transform="rotate(-90 114 81.3)">46</text>
<text x="116.6" y="81.3" transform="rotate(-90 116.6 81.3)">45</text>
<text x="119.1" y="81.3" transform="rotate(-90 119.1 81.3)">44</text>
<text x="121.7" y="81.3" transform="rotate(-90 121.7 81.3)">43</text>
<text x="124.2" y="81.3" transform="rotate(-90 124.2 81.3)">42</text>
<text x="126.7" y="81.3" transform="rotate(-90 126.7 81.3)">41</text>
<text x="129.3" y="81.3" transform="rotate(-90 129.3 81.3)">40</text>
<text x="131.8" y="81.3" transform="rotate(-90 131.8 81.3)">39</text>
<text x="134.4" y="81.3" transform="rotate(-90 134.4 81.3)">38</text>
<text x="136.9" y="81.3" transform="rotate(-90 136.9 81.3)">37</text>
<text x="79.3" y="98.8">1</text>
<text x="79.3" y="101.3">2</text>
<text x="165.1" y="101.3">35</text>
<text x="165.1" y="98.8">36</text>
<text x="79.3" y="103.9">3</text>
<text x="79.3" y="106.4">4</text>
<text x="165.1" y="106.4">33</text>
<text x="165.1" y="103.9">34</text>
<text x="234.7" y="105.5" transform="rotate(-90 234.7 105.5)">13</text>
<text x="79.3" y="109">5</text>
<text x="79.3" y="111.5">6</text>
<text x="165.1" y="111.5">31</text>
<text x="165.1" y="109">32</text>
<text x="219" y="109">1</text>
<text x="219" y="111.5">2</text>
<text x="79.3" y="114">7</text>
<text x="79.3" y="116.6">8</text>
<text x="79.3" y="119.1">9</text>
<text x="165.1" y="119.1">28</text>
<text x="165.1" y="116.6">29</text>
<text x="165.1" y="114">30</text>
<text x="219" y="114">3</text>
<text x="219" y="116.6">4</text>
<text x="219" y="119.1">5</text>
<text x="78.7" y="121.7">10</text>
<text x="78.7" y="124.2">11</text>
<text x="165.1" y="124.2">26</text>
<text x="165.1" y="121.7">27</text>
<text x="219" y="121.7">6</text>
<text x="219" y="124.2">7</text>
<text x="78.7" y="126.7">12</text>
<text x="165.1" y="126.7">25</text>
<text x="219" y="126.7">8</text>
<text x="219" y="129.3">9</text>
<text x="218.2" y="135.6">WP</text>
<text x="218.3" y="133.1">CD</text>
<text x="233.4" y="142.3" transform="rotate(-90 233.4 142.3)">12</text>
<text x="109" y="147.4" transform="rotate(-90 109 147.4)">13</text>
<text x="111.5" y="147.4" transform="rotate(-90 111.5 147.4)">14</text>
<text x="114" y="147.4" transform="rotate(-90 114 147.4)">15</text>
<text x="116.6" y="147.4" transform="rotate(-90 116.6 147.4)">16</text>
<text x="119.1" y="147.4" transform="rotate(-90 119.1 147.4)">17</text>
<text x="121.7" y="147.4" transform="rotate(-90 121.7 147.4)">18</text>
<text x="124.2" y="147.4" transform="rotate(-90 124.2 147.4)">19</text>
<text x="126.7" y="147.4" transform="rotate(-90 126.7 147.4)">20</text>
<text x="129.3" y="147.4" transform="rotate(-90 129.3 147.4)">21</text>
<text x="131.8" y="147.4" transform="rotate(-90 131.8 147.4)">22</text>
<text x="134.4" y="147.4" transform="rotate(-90 134.4 147.4)">23</text>
<text x="136.9" y="147.4" transform="rotate(-90 136.9 147.4)">24</text>
<text x="105.2" y="172.8" transform="rotate(-90 105.2 172.8)">1</text>
<text x="100.3" y="175">4</text>
<text x="105.2" y="179.1" transform="rotate(-90 105.2 179.1)">3</text>
<text x="109.1" y="175">2</text>
</g>
<g font-size="1.3" fill="#ff7879">
<text x="68.4" y="107.5">DFP4_D-</text>
<text x="64.8" y="114">DFP4_DRX-</text>
<text x="68.4" y="110.1">DFP4_D+</text>
<text x="38" y="115.2">DFP4_RX-</text>
<text x="38" y="117.7">DFP4_RX+</text>
<text x="64.8" y="116.5">DFP4_DRX+</text>
<text x="38.3" y="125.3">DFP4_TX+</text>
<text x="38.3" y="122.8">DFP4_TX-</text>
<text x="64.8" y="124.1">DFP4_DTX+</text>
<text x="64.8" y="121.6">DFP4_DTX-</text>
</g>
</svg>
